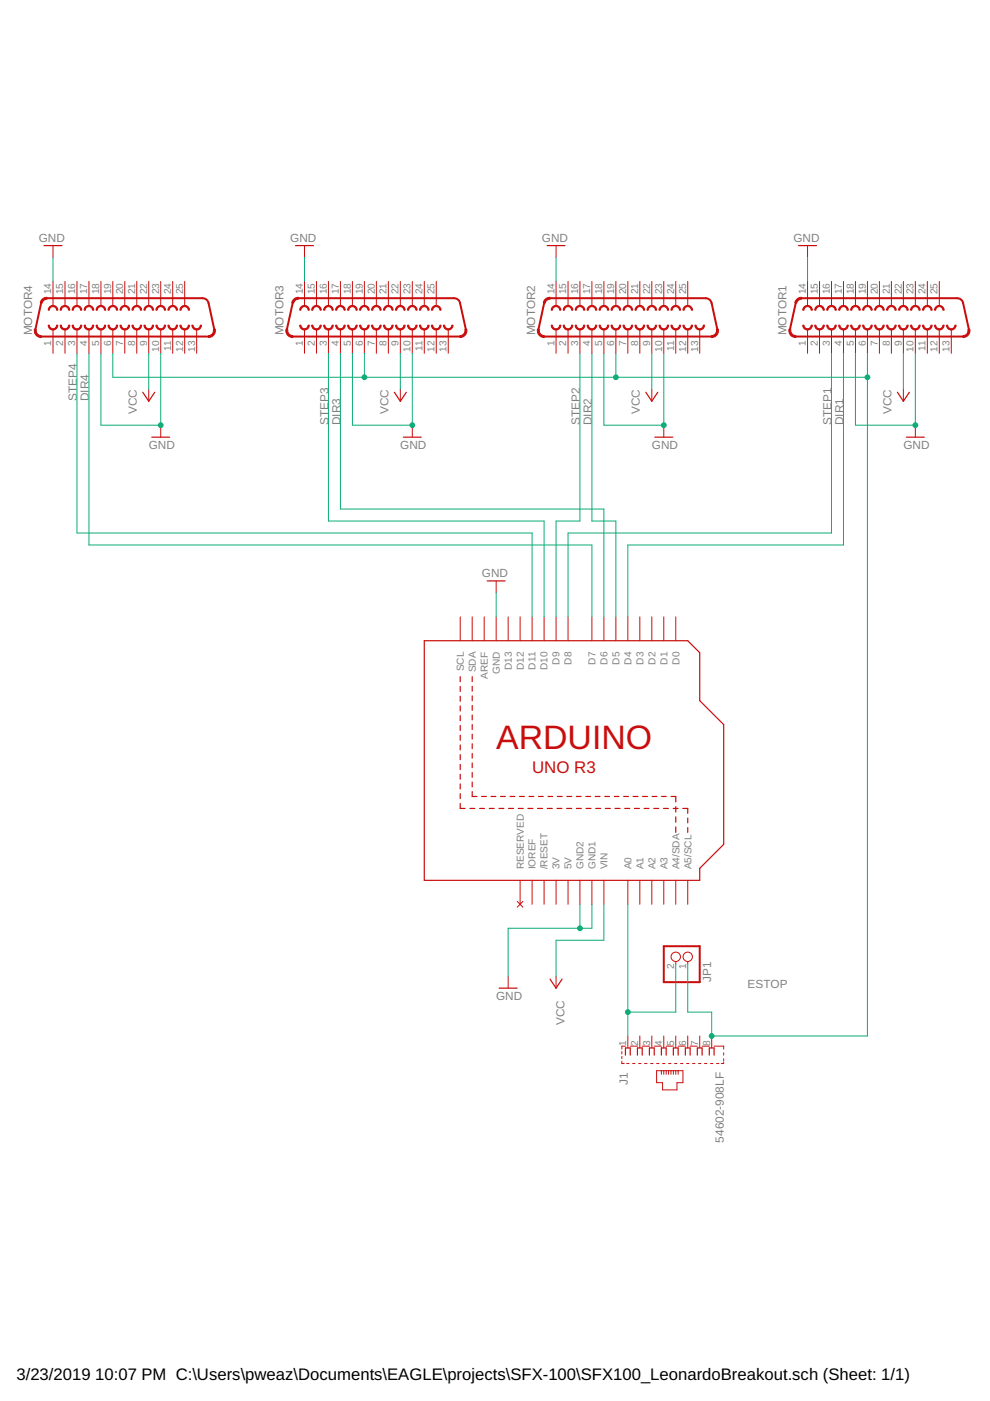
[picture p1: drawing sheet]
<svg xmlns="http://www.w3.org/2000/svg" width="210mm" height="297mm" viewBox="0 0 210 297" stroke-linecap="round" stroke-linejoin="round" font-family="sans-serif">
<g fill="none" stroke="#c90d0c" stroke-width=".25">
<path d="M9.3 52.1h3.8M62.7 52.1h3.8M116 52.1h3.8M169.3 52.1h3.8M30.3 83.2l1.2 1.9 1.3-1.9M32.2 92.7h3.8M83.6 83.2l1.3 1.9 1.2-1.9M85.5 92.7h3.8M136.9 83.2l1.3 1.9 1.3-1.9M138.8 92.7h3.8M190.3 83.2l1.2 1.9 1.3-1.9M192.2 92.7h3.8"/>
<path d="M90 135.8h55.8l2.6 2.6v10.1l5 5.1v25.4l-5 5.1v2.5h-58.4zM103.3 123.2h3.8M97.6 143.5v1M97.6 145.5v1.1M97.6 147.6v1.1M97.6 149.7v1M97.6 151.7v1.1M97.6 153.8v1.1M97.6 155.9v1.1M97.6 157.9v1.1M97.6 160v1.1M100.1 143.5v1"/>
<path d="M100.1 145.5v1M100.1 147.5v1.1M100.1 149.6v1M100.1 151.6v1M100.1 153.6v1.1M100.1 155.7v1M100.1 157.7v1M100.1 159.7v1M97.6 162.1v1.1M97.6 164.1v1.1M97.6 166.2v1.1M97.6 168.3v1"/>
<path d="M97.6 170.3v1.1h1M99.6 171.4h1.1M100.1 161.8v1M100.1 163.8v1M100.1 165.8v1M100.1 167.8v1.1h1M101.7 171.4h1M102.1 168.9h1M103.7 171.4h1.1M104.1 168.9h1M105.8 171.4h1M106.1 168.9h1"/>
<path d="M107.8 171.4h1.1M108.1 168.9h1.1M109.9 171.4h1M110.2 168.9h1M111.9 171.4h1.1M112.2 168.9h1M114 171.4h1M114.2 168.9h1M116 171.4h1.1M116.2 168.9h1M118.1 171.4h1M118.2 168.9h1"/>
<path d="M120.1 171.4h1.1M120.2 168.9h1M122.2 171.4h1.1M122.2 168.9h1M124.2 168.9h1M124.2 171.4h1.1M126.2 168.9h1M126.3 171.4h1.1M128.2 168.9h1M128.4 171.4h1M130.2 168.9h1M130.4 171.4h1.1"/>
<path d="M132.2 168.9h1M132.5 171.4h1M134.2 168.9h1.1M134.5 171.4h1.1M136.2 168.9h1.1M136.6 171.4h1M138.3 168.9h1M138.6 171.4h1.1M140.3 168.9h1M140.7 171.4h1M142.3 168.9h1v1.1M142.7 171.4h1.1"/>
<path d="M143.3 171v1.2M143.3 173.2v1.1M143.3 175.3v1.2M144.8 171.4h1v1M145.8 173.4v1.1M145.8 175.5v1M105.8 209.5h3.8M116.6 207.6l1.3 1.9 1.3-1.9M132.6 223.7v-1.5h1v1.5M135.1 223.7v-1.5h1.1v1.5M137.7 223.7v-1.5h1v1.5M140.2 223.7v-1.5h1v1.5"/>
<path d="M142.8 223.7v-1.5h1v1.5M145.3 223.7v-1.5h1v1.5M147.8 223.7v-1.5h1.1v1.5M150.4 223.7v-1.5h1v1.5"/>
</g>
<g fill="none" stroke="#c90d0c" stroke-width=".21">
<path d="M11.2 52.1v2.5M11.2 59.7v5M13.8 59.7v5M16.3 59.7v5M18.9 59.7v5M21.4 59.7v5M23.9 59.7v5M26.5 59.7v5M29 59.7v5M31.5 59.7v5M34.1 59.7v5M36.6 59.7v5"/>
<path d="M39.2 59.7v5M64.6 52.1v2.5M64.6 59.7v5M67.1 59.7v5M69.6 59.7v5M72.2 59.7v5M74.7 59.7v5M77.3 59.7v5M79.8 59.7v5M82.3 59.7v5M84.9 59.7v5M87.4 59.7v5"/>
<path d="M90 59.7v5M92.5 59.7v5M117.9 52.1v2.5M117.9 59.7v5M120.4 59.7v5M123 59.7v5M125.5 59.7v5M128 59.7v5M130.6 59.7v5M133.1 59.7v5M135.7 59.7v5M138.2 59.7v5"/>
<path d="M140.7 59.7v5M143.3 59.7v5M145.8 59.7v5M171.2 52.1v2.5M171.2 59.7v5M173.8 59.7v5M176.3 59.7v5M178.8 59.7v5M181.4 59.7v5M183.9 59.7v5M186.5 59.7v5M189 59.7v5"/>
<path d="M191.5 59.7v5M194.1 59.7v5M196.6 59.7v5M199.2 59.7v5M11.2 69.8v5.1M13.8 69.8v5.1M16.3 69.8v5.1M18.9 69.8v5.1M21.4 69.8v5.1M23.9 69.8v5.1M26.5 69.8v5.1M29 69.8v5.1"/>
<path d="M31.5 69.8v5.1M34.1 69.8v5.1M36.6 69.8v5.1M39.2 69.8v5.1M41.7 69.8v5.1M64.6 69.8v5.1M67.1 69.8v5.1M69.6 69.8v5.1M72.2 69.8v5.1M74.7 69.8v5.1M77.3 69.8v5.1M79.8 69.8v5.1"/>
<path d="M82.3 69.8v5.1M84.9 69.8v5.1M87.4 69.8v5.1M90 69.8v5.1M92.5 69.8v5.1M95 69.8v5.1M117.9 69.8v5.1M120.4 69.8v5.1M123 69.8v5.1M125.5 69.8v5.1M128 69.8v5.1M130.6 69.8v5.1"/>
<path d="M133.1 69.8v5.1M135.7 69.8v5.1M138.2 69.8v5.1M140.7 69.8v5.1M143.3 69.8v5.1M145.8 69.8v5.1M148.4 69.8v5.1M171.2 69.8v5.1M173.8 69.8v5.1M176.3 69.8v5.1M178.8 69.8v5.1M181.4 69.8v5.1"/>
<path d="M183.9 69.8v5.1M186.5 69.8v5.1M189 69.8v5.1M191.5 69.8v5.1M194.1 69.8v5.1M196.6 69.8v5.1M199.2 69.8v5.1M201.7 69.8v5.1M31.5 82.5v2.6M34.1 90.1v2.6M84.9 82.5v2.6M87.4 90.1v2.6"/>
<path d="M138.2 82.5v2.6M140.7 90.1v2.6M191.5 82.5v2.6M194.1 90.1v2.6M97.6 130.8v5M100.1 130.8v5M102.7 130.8v5M105.2 123.2v2.5M105.2 130.8v5M107.7 130.8v5M110.3 130.8v5M112.8 130.8v5"/>
<path d="M115.4 130.8v5M117.9 130.8v5M120.4 130.8v5M125.5 130.8v5M128 130.8v5M130.6 130.8v5M133.1 130.8v5M135.7 130.8v5M138.2 130.8v5M140.7 130.8v5M143.3 130.8v5M109.7 191.1l1.2 1.2"/>
<path d="M110.3 186.6v5.1M110.9 191.1l-1.2 1.2M112.8 186.6v5.1M115.4 186.6v5.1M117.9 186.6v5.1M120.4 186.6v5.1M123 186.6v5.1M125.5 186.6v5.1M128 186.6v5.1M133.1 186.6v5.1M135.7 186.6v5.1M138.2 186.6v5.1"/>
<path d="M140.7 186.6v5.1M143.3 186.6v5.1M145.8 186.6v5.1M107.7 207v2.5M117.9 207v2.5M133.1 219.6v2.6M135.7 219.6v2.6M138.2 219.6v2.6M140.7 219.6v2.6M143.3 203.9v.5M143.3 219.6v2.6M145.8 203.9v.5"/>
<path d="M145.8 219.6v2.6M148.4 219.6v2.6M150.9 219.6v2.6M131.8 225v.5h.6M131.8 222.9v.6M131.8 224v.5M132.6 221.8h-.8v.6M132.9 225.5h.5M133.6 221.8h1.5M134.1 225.5h.5M135.4 225.5h.5M136.2 221.8h1.5"/>
<path d="M136.7 225.5h.5M137.9 225.5h.6M138.7 221.8h1.5M139.2 225.5h.5M139.2 227h5.6v2.6h-1.3v1.5h-3v-1.5h-1.3zM140.2 227v.8M140.5 225.5h.5M140.7 227v.8M141.2 221.8h1.6M141.2 227v.8M141.8 225.5h.5M141.8 227v.8"/>
<path d="M142.3 227v.8M142.8 227v.8M143 225.5h.5M143.3 227v.8M143.8 221.8h1.5M143.8 227v.8M144.3 225.5h.5M145.6 225.5h.5M146.3 221.8h1.5M146.8 225.5h.5M148.1 225.5h.5M148.9 221.8h1.5"/>
<path d="M149.4 225.5h.5M150.6 225.5h.6M151.4 221.8h2v.6M151.9 225.5h.5M153.4 223.2v.5M153.4 224.5v.5M153.4 225.2v.3h-.5"/>
<circle cx="143.3" cy="202.9" r=".99"/>
<circle cx="145.8" cy="202.9" r=".99"/>
</g>
<g fill="#c90d0c" stroke="#c90d0c" stroke-width=".21">
<path d="M170.2 68.9h.3a.76 .76 0 0 0 .7 .8 .76 .76 0 0 0 .8-.8h.2a1.02 1.02 0 0 1-1 1.1 1.02 1.02 0 0 1-1-1.1z" fill-rule="evenodd"/>
<path d="M170.4 65.1a1.02 1.02 0 0 1 1.2-.3 1.02 1.02 0 0 1 .6 1h-.2a.76 .76 0 0 0-.8-.8 .76 .76 0 0 0-.7 .8h-.3z" fill-rule="evenodd"/>
<path d="M172.7 68.9h.3a.76 .76 0 0 0 .8 .8 .76 .76 0 0 0 .7-.8h.3a1.02 1.02 0 0 1-1 1.1 1.02 1.02 0 0 1-1.1-1.1z" fill-rule="evenodd"/>
<path d="M173 65.1a1.02 1.02 0 0 1 1.1-.3 1.02 1.02 0 0 1 .7 1h-.3a.76 .76 0 0 0-.7-.8 .76 .76 0 0 0-.8 .8h-.3z" fill-rule="evenodd"/>
<path d="M175.3 68.9h.2a.76 .76 0 0 0 .8 .8 .76 .76 0 0 0 .8-.8h.2a1.02 1.02 0 0 1-1 1.1 1.02 1.02 0 0 1-1-1.1z" fill-rule="evenodd"/>
<path d="M175.5 65.1a1.02 1.02 0 0 1 1.1-.3 1.02 1.02 0 0 1 .7 1h-.2a.76 .76 0 0 0-.8-.8 .76 .76 0 0 0-.8 .8h-.2z" fill-rule="evenodd"/>
<path d="M177.8 68.9h.3a.76 .76 0 0 0 .7 .8 .76 .76 0 0 0 .8-.8h.3a1.02 1.02 0 0 1-1.1 1.1 1.02 1.02 0 0 1-1-1.1z" fill-rule="evenodd"/>
<path d="M178.1 65.1a1.02 1.02 0 0 1 1.1-.3 1.02 1.02 0 0 1 .7 1h-.3a.76 .76 0 0 0-.8-.8 .76 .76 0 0 0-.7 .8h-.3z" fill-rule="evenodd"/>
<path d="M180.4 68.9h.2a.76 .76 0 0 0 .8 .8 .76 .76 0 0 0 .7-.8h.3a1.02 1.02 0 0 1-1 1.1 1.02 1.02 0 0 1-1-1.1z" fill-rule="evenodd"/>
<path d="M180.6 65.1a1.02 1.02 0 0 1 1.1-.3 1.02 1.02 0 0 1 .7 1h-.3a.76 .76 0 0 0-.7-.8 .76 .76 0 0 0-.8 .8h-.2z" fill-rule="evenodd"/>
<path d="M182.9 68.9h.3a.76 .76 0 0 0 .7 .8 .76 .76 0 0 0 .8-.8h.2a1.02 1.02 0 0 1-1 1.1 1.02 1.02 0 0 1-1-1.1z" fill-rule="evenodd"/>
<path d="M183.1 65.1a1.02 1.02 0 0 1 1.2-.3 1.02 1.02 0 0 1 .6 1h-.2a.76 .76 0 0 0-.8-.8 .76 .76 0 0 0-.7 .8h-.3z" fill-rule="evenodd"/>
<path d="M185.4 68.9h.3a.76 .76 0 0 0 .8 .8 .76 .76 0 0 0 .7-.8h.3a1.02 1.02 0 0 1-1 1.1 1.02 1.02 0 0 1-1.1-1.1z" fill-rule="evenodd"/>
<path d="M185.7 65.1a1.02 1.02 0 0 1 1.1-.3 1.02 1.02 0 0 1 .7 1h-.3a.76 .76 0 0 0-.7-.8 .76 .76 0 0 0-.8 .8h-.3z" fill-rule="evenodd"/>
<path d="M188 68.9h.2a.76 .76 0 0 0 .8 .8 .76 .76 0 0 0 .8-.8h.2a1.02 1.02 0 0 1-1 1.1 1.02 1.02 0 0 1-1-1.1z" fill-rule="evenodd"/>
<path d="M188.2 65.1a1.02 1.02 0 0 1 1.1-.3 1.02 1.02 0 0 1 .7 1h-.2a.76 .76 0 0 0-.8-.8 .76 .76 0 0 0-.8 .8h-.2z" fill-rule="evenodd"/>
<path d="M190.5 68.9h.3a.76 .76 0 0 0 .7 .8 .76 .76 0 0 0 .8-.8h.3a1.02 1.02 0 0 1-1.1 1.1 1.02 1.02 0 0 1-1-1.1z" fill-rule="evenodd"/>
<path d="M190.8 65.1a1.02 1.02 0 0 1 1.1-.3 1.02 1.02 0 0 1 .7 1h-.3a.76 .76 0 0 0-.8-.8 .76 .76 0 0 0-.7 .8h-.3z" fill-rule="evenodd"/>
<path d="M193.1 68.9h.2a.76 .76 0 0 0 .8 .8 .76 .76 0 0 0 .7-.8h.3a1.02 1.02 0 0 1-1 1.1 1.02 1.02 0 0 1-1-1.1z" fill-rule="evenodd"/>
<path d="M193.3 65.1a1.02 1.02 0 0 1 1.1-.3 1.02 1.02 0 0 1 .7 1h-.3a.76 .76 0 0 0-.7-.8 .76 .76 0 0 0-.8 .8h-.2z" fill-rule="evenodd"/>
<path d="M195.6 68.9h.3a.76 .76 0 0 0 .7 .8 .76 .76 0 0 0 .8-.8h.2a1.02 1.02 0 0 1-1 1.1 1.02 1.02 0 0 1-1-1.1z" fill-rule="evenodd"/>
<path d="M195.8 65.1a1.02 1.02 0 0 1 1.2-.3 1.02 1.02 0 0 1 .6 1h-.2a.76 .76 0 0 0-.8-.8 .76 .76 0 0 0-.7 .8h-.3z" fill-rule="evenodd"/>
<path d="M198.1 68.9h.3a.76 .76 0 0 0 .8 .8 .76 .76 0 0 0 .7-.8h.3a1.02 1.02 0 0 1-1 1.1 1.02 1.02 0 0 1-1.1-1.1z" fill-rule="evenodd"/>
<path d="M198.4 65.1a1.02 1.02 0 0 1 1.1-.3 1.02 1.02 0 0 1 .7 1h-.3a.76 .76 0 0 0-.7-.8 .76 .76 0 0 0-.8 .8h-.3z" fill-rule="evenodd"/>
<path d="M200.7 68.9h.2a.76 .76 0 0 0 .8 .8 .76 .76 0 0 0 .8-.8h.2a1.02 1.02 0 0 1-1 1.1 1.02 1.02 0 0 1-1-1.1z" fill-rule="evenodd"/>
<path d="M167.3 69.8l.4 .1v.5l.3 .5 .7 .3v.4a1.45 1.45 0 0 1-1.4-1.8z" fill-rule="evenodd"/>
<path d="M168.9 63.5l.9-.5h.1v.4a1.04 1.04 0 0 0-1 .9l-.4-.1z" fill-rule="evenodd"/>
<path d="M205.2 69.9l.4-.1a1.46 1.46 0 0 1-1.4 1.8v-.4l.5-.2 .4-.3z" fill-rule="evenodd"/>
<path d="M116.9 68.9h.2a.76 .76 0 0 0 .8 .8 .76 .76 0 0 0 .8-.8h.2a1.02 1.02 0 0 1-1 1.1 1.02 1.02 0 0 1-1-1.1z" fill-rule="evenodd"/>
<path d="M117.1 65.1a1.02 1.02 0 0 1 1.1-.3 1.02 1.02 0 0 1 .7 1h-.2a.76 .76 0 0 0-.8-.8 .76 .76 0 0 0-.8 .8h-.2z" fill-rule="evenodd"/>
<path d="M119.4 68.9h.3a.76 .76 0 0 0 .7 .8 .76 .76 0 0 0 .8-.8h.3a1.02 1.02 0 0 1-1.1 1.1 1.02 1.02 0 0 1-1-1.1z" fill-rule="evenodd"/>
<path d="M119.7 65.1a1.02 1.02 0 0 1 1.1-.3 1.02 1.02 0 0 1 .7 1h-.3a.76 .76 0 0 0-.8-.8 .76 .76 0 0 0-.7 .8h-.3z" fill-rule="evenodd"/>
<path d="M122 68.9h.2a.76 .76 0 0 0 .8 .8 .76 .76 0 0 0 .7-.8h.3a1.01 1.01 0 0 1-1 1.1 1.01 1.01 0 0 1-1-1.1z" fill-rule="evenodd"/>
<path d="M122.2 65.1a1.01 1.01 0 0 1 1.1-.3 1.01 1.01 0 0 1 .7 1h-.3a.76 .76 0 0 0-.7-.8 .76 .76 0 0 0-.8 .8h-.2z" fill-rule="evenodd"/>
<path d="M124.5 68.9h.2a.76 .76 0 0 0 .8 .8 .76 .76 0 0 0 .8-.8h.2a1.02 1.02 0 0 1-1 1.1 1.02 1.02 0 0 1-1-1.1z" fill-rule="evenodd"/>
<path d="M124.7 65.1a1.01 1.01 0 0 1 1.2-.3 1.01 1.01 0 0 1 .6 1h-.2a.76 .76 0 0 0-.8-.8 .76 .76 0 0 0-.8 .8h-.2z" fill-rule="evenodd"/>
<path d="M127 68.9h.3a.76 .76 0 0 0 .7 .8 .76 .76 0 0 0 .8-.8h.3a1.02 1.02 0 0 1-1.1 1.1 1.02 1.02 0 0 1-1-1.1z" fill-rule="evenodd"/>
<path d="M127.3 65.1a1.01 1.01 0 0 1 1.1-.3 1.01 1.01 0 0 1 .7 1h-.3a.76 .76 0 0 0-.8-.8 .76 .76 0 0 0-.7 .8h-.3z" fill-rule="evenodd"/>
<path d="M129.6 68.9h.2a.76 .76 0 0 0 .8 .8 .76 .76 0 0 0 .7-.8h.3a1.02 1.02 0 0 1-1 1.1 1.02 1.02 0 0 1-1-1.1z" fill-rule="evenodd"/>
<path d="M129.8 65.1a1.01 1.01 0 0 1 1.1-.3 1.01 1.01 0 0 1 .7 1h-.3a.76 .76 0 0 0-.7-.8 .76 .76 0 0 0-.8 .8h-.2z" fill-rule="evenodd"/>
<path d="M132.1 68.9h.3a.76 .76 0 0 0 .7 .8 .76 .76 0 0 0 .8-.8h.2a1.02 1.02 0 0 1-1 1.1 1.02 1.02 0 0 1-1-1.1z" fill-rule="evenodd"/>
<path d="M132.4 65.1a1.01 1.01 0 0 1 1.1-.3 1.01 1.01 0 0 1 .6 1h-.2a.76 .76 0 0 0-.8-.8 .76 .76 0 0 0-.7 .8h-.3z" fill-rule="evenodd"/>
<path d="M134.6 68.9h.3a.76 .76 0 0 0 .8 .8 .76 .76 0 0 0 .7-.8h.3a1.02 1.02 0 0 1-1 1.1 1.02 1.02 0 0 1-1.1-1.1z" fill-rule="evenodd"/>
<path d="M134.9 65.1a1.01 1.01 0 0 1 1.1-.3 1.01 1.01 0 0 1 .7 1h-.3a.76 .76 0 0 0-.7-.8 .76 .76 0 0 0-.8 .8h-.3z" fill-rule="evenodd"/>
<path d="M137.2 68.9h.2a.76 .76 0 0 0 .8 .8 .76 .76 0 0 0 .8-.8h.2a1.02 1.02 0 0 1-1 1.1 1.02 1.02 0 0 1-1-1.1z" fill-rule="evenodd"/>
<path d="M137.4 65.1a1.01 1.01 0 0 1 1.2-.3 1.01 1.01 0 0 1 .6 1h-.2a.76 .76 0 0 0-.8-.8 .76 .76 0 0 0-.8 .8h-.2z" fill-rule="evenodd"/>
<path d="M139.7 68.9h.3a.76 .76 0 0 0 .7 .8 .76 .76 0 0 0 .8-.8h.3a1.02 1.02 0 0 1-1.1 1.1 1.02 1.02 0 0 1-1-1.1z" fill-rule="evenodd"/>
<path d="M140 65.1a1.01 1.01 0 0 1 1.1-.3 1.01 1.01 0 0 1 .7 1h-.3a.76 .76 0 0 0-.8-.8 .76 .76 0 0 0-.7 .8h-.3z" fill-rule="evenodd"/>
<path d="M142.3 68.9h.2a.76 .76 0 0 0 .8 .8 .76 .76 0 0 0 .7-.8h.3a1.02 1.02 0 0 1-1 1.1 1.02 1.02 0 0 1-1-1.1z" fill-rule="evenodd"/>
<path d="M142.5 65.1a1.01 1.01 0 0 1 1.1-.3 1.01 1.01 0 0 1 .7 1h-.3a.76 .76 0 0 0-.7-.8 .76 .76 0 0 0-.8 .8h-.2z" fill-rule="evenodd"/>
<path d="M144.8 68.9h.3a.76 .76 0 0 0 .7 .8 .76 .76 0 0 0 .8-.8h.2a1.02 1.02 0 0 1-1 1.1 1.02 1.02 0 0 1-1-1.1z" fill-rule="evenodd"/>
<path d="M145.1 65.1a1.01 1.01 0 0 1 1.1-.3 1.01 1.01 0 0 1 .6 1h-.2a.76 .76 0 0 0-.8-.8 .76 .76 0 0 0-.7 .8h-.3z" fill-rule="evenodd"/>
<path d="M147.3 68.9h.3a.76 .76 0 0 0 .8 .8 .76 .76 0 0 0 .7-.8h.3a1.02 1.02 0 0 1-1 1.1 1.02 1.02 0 0 1-1.1-1.1z" fill-rule="evenodd"/>
<path d="M114 69.8l.4 .1v.5l.3 .5 .7 .3v.4a1.47 1.47 0 0 1-1.4-1.8z" fill-rule="evenodd"/>
<path d="M115.6 63.5l.5-.4 .5-.1v.4l-.5 .2-.5 .7-.4-.1z" fill-rule="evenodd"/>
<path d="M151.9 69.9l.4-.1a1.46 1.46 0 0 1-1.4 1.8v-.4l.5-.2 .4-.3z" fill-rule="evenodd"/>
<path d="M63.5 68.9h.3a.76 .76 0 0 0 .8 .8 .76 .76 0 0 0 .7-.8h.3a1.02 1.02 0 0 1-1 1.1 1.02 1.02 0 0 1-1.1-1.1z" fill-rule="evenodd"/>
<path d="M63.8 65.1a1.02 1.02 0 0 1 1.1-.3 1.02 1.02 0 0 1 .7 1h-.3a.76 .76 0 0 0-.7-.8 .76 .76 0 0 0-.8 .8h-.3z" fill-rule="evenodd"/>
<path d="M66.1 68.9h.2a.76 .76 0 0 0 .8 .8 .76 .76 0 0 0 .8-.8h.2a1.02 1.02 0 0 1-1 1.1 1.02 1.02 0 0 1-1-1.1z" fill-rule="evenodd"/>
<path d="M66.3 65.1a1.02 1.02 0 0 1 1.1-.3 1.02 1.02 0 0 1 .7 1h-.2a.76 .76 0 0 0-.8-.8 .76 .76 0 0 0-.8 .8h-.2z" fill-rule="evenodd"/>
<path d="M68.6 68.9h.3a.76 .76 0 0 0 .7 .8 .76 .76 0 0 0 .8-.8h.3a1.02 1.02 0 0 1-1.1 1.1 1.02 1.02 0 0 1-1-1.1z" fill-rule="evenodd"/>
<path d="M68.9 65.1a1.02 1.02 0 0 1 1.1-.3 1.02 1.02 0 0 1 .7 1h-.3a.76 .76 0 0 0-.8-.8 .76 .76 0 0 0-.7 .8h-.3z" fill-rule="evenodd"/>
<path d="M71.2 68.9h.2a.76 .76 0 0 0 .8 .8 .76 .76 0 0 0 .7-.8h.3a1.02 1.02 0 0 1-1 1.1 1.02 1.02 0 0 1-1-1.1z" fill-rule="evenodd"/>
<path d="M71.4 65.1a1.02 1.02 0 0 1 1.1-.3 1.02 1.02 0 0 1 .7 1h-.3a.76 .76 0 0 0-.7-.8 .76 .76 0 0 0-.8 .8h-.2z" fill-rule="evenodd"/>
<path d="M73.7 68.9h.3a.76 .76 0 0 0 .7 .8 .76 .76 0 0 0 .8-.8h.2a1.02 1.02 0 0 1-1 1.1 1.02 1.02 0 0 1-1-1.1z" fill-rule="evenodd"/>
<path d="M73.9 65.1a1.02 1.02 0 0 1 1.2-.3 1.02 1.02 0 0 1 .6 1h-.2a.76 .76 0 0 0-.8-.8 .76 .76 0 0 0-.7 .8h-.3z" fill-rule="evenodd"/>
<path d="M76.2 68.9h.3a.76 .76 0 0 0 .8 .8 .76 .76 0 0 0 .7-.8h.3a1.02 1.02 0 0 1-1 1.1 1.02 1.02 0 0 1-1.1-1.1z" fill-rule="evenodd"/>
<path d="M76.5 65.1a1.02 1.02 0 0 1 1.1-.3 1.02 1.02 0 0 1 .7 1h-.3a.76 .76 0 0 0-.7-.8 .76 .76 0 0 0-.8 .8h-.3z" fill-rule="evenodd"/>
<path d="M78.8 68.9h.2a.76 .76 0 0 0 .8 .8 .76 .76 0 0 0 .8-.8h.2a1.02 1.02 0 0 1-1 1.1 1.02 1.02 0 0 1-1-1.1z" fill-rule="evenodd"/>
<path d="M79 65.1a1.02 1.02 0 0 1 1.1-.3 1.02 1.02 0 0 1 .7 1h-.2a.76 .76 0 0 0-.8-.8 .76 .76 0 0 0-.8 .8h-.2z" fill-rule="evenodd"/>
<path d="M81.3 68.9h.3a.76 .76 0 0 0 .7 .8 .76 .76 0 0 0 .8-.8h.3a1.02 1.02 0 0 1-1.1 1.1 1.02 1.02 0 0 1-1-1.1z" fill-rule="evenodd"/>
<path d="M81.6 65.1a1.02 1.02 0 0 1 1.1-.3 1.02 1.02 0 0 1 .7 1h-.3a.76 .76 0 0 0-.8-.8 .76 .76 0 0 0-.7 .8h-.3z" fill-rule="evenodd"/>
<path d="M83.9 68.9h.2a.76 .76 0 0 0 .8 .8 .76 .76 0 0 0 .7-.8h.3a1.02 1.02 0 0 1-1 1.1 1.02 1.02 0 0 1-1-1.1z" fill-rule="evenodd"/>
<path d="M84.1 65.1a1.02 1.02 0 0 1 1.1-.3 1.02 1.02 0 0 1 .7 1h-.3a.76 .76 0 0 0-.7-.8 .76 .76 0 0 0-.8 .8h-.2z" fill-rule="evenodd"/>
<path d="M86.4 68.9h.3a.76 .76 0 0 0 .7 .8 .76 .76 0 0 0 .8-.8h.2a1.02 1.02 0 0 1-1 1.1 1.02 1.02 0 0 1-1-1.1z" fill-rule="evenodd"/>
<path d="M86.6 65.1a1.02 1.02 0 0 1 1.2-.3 1.02 1.02 0 0 1 .6 1h-.2a.76 .76 0 0 0-.8-.8 .76 .76 0 0 0-.7 .8h-.3z" fill-rule="evenodd"/>
<path d="M88.9 68.9h.3a.76 .76 0 0 0 .8 .8 .76 .76 0 0 0 .7-.8h.3a1.02 1.02 0 0 1-1 1.1 1.02 1.02 0 0 1-1.1-1.1z" fill-rule="evenodd"/>
<path d="M89.2 65.1a1.02 1.02 0 0 1 1.1-.3 1.02 1.02 0 0 1 .7 1h-.3a.76 .76 0 0 0-.7-.8 .76 .76 0 0 0-.8 .8h-.3z" fill-rule="evenodd"/>
<path d="M91.5 68.9h.2a.76 .76 0 0 0 .8 .8 .76 .76 0 0 0 .8-.8h.2a1.02 1.02 0 0 1-1 1.1 1.02 1.02 0 0 1-1-1.1z" fill-rule="evenodd"/>
<path d="M91.7 65.1a1.02 1.02 0 0 1 1.1-.3 1.02 1.02 0 0 1 .7 1h-.2a.76 .76 0 0 0-.8-.8 .76 .76 0 0 0-.8 .8h-.2z" fill-rule="evenodd"/>
<path d="M94 68.9h.3a.76 .76 0 0 0 .7 .8 .76 .76 0 0 0 .8-.8h.3a1.02 1.02 0 0 1-1.1 1.1 1.02 1.02 0 0 1-1-1.1z" fill-rule="evenodd"/>
<path d="M60.6 69.8l.4 .1v.5l.3 .5 .8 .3v.4a1.45 1.45 0 0 1-1.5-1.8z" fill-rule="evenodd"/>
<path d="M62.3 63.5l.8-.5h.2v.4a1.04 1.04 0 0 0-1 .9l-.5-.1z" fill-rule="evenodd"/>
<path d="M98.6 69.9l.4-.1a1.46 1.46 0 0 1-1.5 1.8v-.4l.5-.2 .4-.3z" fill-rule="evenodd"/>
<path d="M10.2 68.9h.3a.76 .76 0 0 0 .7 .8 .76 .76 0 0 0 .8-.8h.3a1.02 1.02 0 0 1-1.1 1.1 1.02 1.02 0 0 1-1-1.1z" fill-rule="evenodd"/>
<path d="M10.5 65.1a1.02 1.02 0 0 1 1.1-.3 1.02 1.02 0 0 1 .7 1h-.3a.76 .76 0 0 0-.8-.8 .76 .76 0 0 0-.7 .8h-.3z" fill-rule="evenodd"/>
<path d="M12.8 68.9h.2a.76 .76 0 0 0 .8 .8 .76 .76 0 0 0 .7-.8h.3a1.02 1.02 0 0 1-1 1.1 1.02 1.02 0 0 1-1-1.1z" fill-rule="evenodd"/>
<path d="M13 65.1a1.02 1.02 0 0 1 1.1-.3 1.02 1.02 0 0 1 .7 1h-.3a.76 .76 0 0 0-.7-.8 .76 .76 0 0 0-.8 .8h-.2z" fill-rule="evenodd"/>
<path d="M15.3 68.9h.3a.76 .76 0 0 0 .7 .8 .76 .76 0 0 0 .8-.8h.2a1.02 1.02 0 0 1-1 1.1 1.02 1.02 0 0 1-1-1.1z" fill-rule="evenodd"/>
<path d="M15.5 65.1a1.02 1.02 0 0 1 1.2-.3 1.02 1.02 0 0 1 .6 1h-.2a.76 .76 0 0 0-.8-.8 .76 .76 0 0 0-.7 .8h-.3z" fill-rule="evenodd"/>
<path d="M17.8 68.9h.3a.76 .76 0 0 0 .8 .8 .76 .76 0 0 0 .7-.8h.3a1.02 1.02 0 0 1-1 1.1 1.02 1.02 0 0 1-1.1-1.1z" fill-rule="evenodd"/>
<path d="M18.1 65.1a1.02 1.02 0 0 1 1.1-.3 1.02 1.02 0 0 1 .7 1h-.3a.76 .76 0 0 0-.7-.8 .76 .76 0 0 0-.8 .8h-.3z" fill-rule="evenodd"/>
<path d="M20.4 68.9h.2a.76 .76 0 0 0 .8 .8 .76 .76 0 0 0 .8-.8h.2a1.01 1.01 0 0 1-1 1.1 1.01 1.01 0 0 1-1-1.1z" fill-rule="evenodd"/>
<path d="M20.6 65.1a1.01 1.01 0 0 1 1.1-.3 1.01 1.01 0 0 1 .7 1h-.2a.76 .76 0 0 0-.8-.8 .76 .76 0 0 0-.8 .8h-.2z" fill-rule="evenodd"/>
<path d="M22.9 68.9h.3a.76 .76 0 0 0 .7 .8 .76 .76 0 0 0 .8-.8h.2a1.02 1.02 0 0 1-1 1.1 1.02 1.02 0 0 1-1-1.1z" fill-rule="evenodd"/>
<path d="M23.2 65.1a1.01 1.01 0 0 1 1.1-.3 1.01 1.01 0 0 1 .6 1h-.2a.76 .76 0 0 0-.8-.8 .76 .76 0 0 0-.7 .8h-.3z" fill-rule="evenodd"/>
<path d="M25.4 68.9h.3a.76 .76 0 0 0 .8 .8 .76 .76 0 0 0 .7-.8h.3a1.02 1.02 0 0 1-1 1.1 1.02 1.02 0 0 1-1.1-1.1z" fill-rule="evenodd"/>
<path d="M25.7 65.1a1.01 1.01 0 0 1 1.1-.3 1.01 1.01 0 0 1 .7 1h-.3a.76 .76 0 0 0-.7-.8 .76 .76 0 0 0-.8 .8h-.3z" fill-rule="evenodd"/>
<path d="M28 68.9h.2a.76 .76 0 0 0 .8 .8 .76 .76 0 0 0 .8-.8h.2a1.02 1.02 0 0 1-1 1.1 1.02 1.02 0 0 1-1-1.1z" fill-rule="evenodd"/>
<path d="M28.2 65.1a1.01 1.01 0 0 1 1.2-.3 1.01 1.01 0 0 1 .6 1h-.2a.76 .76 0 0 0-.8-.8 .76 .76 0 0 0-.8 .8h-.2z" fill-rule="evenodd"/>
<path d="M30.5 68.9h.3a.76 .76 0 0 0 .7 .8 .76 .76 0 0 0 .8-.8h.3a1.02 1.02 0 0 1-1.1 1.1 1.02 1.02 0 0 1-1-1.1z" fill-rule="evenodd"/>
<path d="M30.8 65.1a1.01 1.01 0 0 1 1.1-.3 1.01 1.01 0 0 1 .7 1h-.3a.76 .76 0 0 0-.8-.8 .76 .76 0 0 0-.7 .8h-.3z" fill-rule="evenodd"/>
<path d="M33.1 68.9h.2a.76 .76 0 0 0 .8 .8 .76 .76 0 0 0 .7-.8h.3a1.02 1.02 0 0 1-1 1.1 1.02 1.02 0 0 1-1-1.1z" fill-rule="evenodd"/>
<path d="M33.3 65.1a1.01 1.01 0 0 1 1.1-.3 1.01 1.01 0 0 1 .7 1h-.3a.76 .76 0 0 0-.7-.8 .76 .76 0 0 0-.8 .8h-.2z" fill-rule="evenodd"/>
<path d="M35.6 68.9h.3a.76 .76 0 0 0 .7 .8 .76 .76 0 0 0 .8-.8h.2a1.02 1.02 0 0 1-1 1.1 1.02 1.02 0 0 1-1-1.1z" fill-rule="evenodd"/>
<path d="M35.9 65.1a1.01 1.01 0 0 1 1.1-.3 1.01 1.01 0 0 1 .6 1h-.2a.76 .76 0 0 0-.8-.8 .76 .76 0 0 0-.7 .8h-.3z" fill-rule="evenodd"/>
<path d="M38.1 68.9h.3a.76 .76 0 0 0 .8 .8 .76 .76 0 0 0 .7-.8h.3a1.02 1.02 0 0 1-1 1.1 1.02 1.02 0 0 1-1.1-1.1z" fill-rule="evenodd"/>
<path d="M38.4 65.1a1.01 1.01 0 0 1 1.1-.3 1.01 1.01 0 0 1 .7 1h-.3a.76 .76 0 0 0-.7-.8 .76 .76 0 0 0-.8 .8h-.3z" fill-rule="evenodd"/>
<path d="M40.7 68.9h.2a.76 .76 0 0 0 .8 .8 .76 .76 0 0 0 .8-.8h.2a1.02 1.02 0 0 1-1 1.1 1.02 1.02 0 0 1-1-1.1z" fill-rule="evenodd"/>
<path d="M7.3 69.8l.4 .1v.5l.3 .5 .7 .3v.4a1.47 1.47 0 0 1-1.4-1.8z" fill-rule="evenodd"/>
<path d="M8.9 63.5l.6-.4 .5-.1v.4l-.6 .2-.5 .7-.4-.1z" fill-rule="evenodd"/>
<path d="M45.2 69.9l.4-.1a1.46 1.46 0 0 1-1.4 1.8v-.4l.5-.2 .4-.3z" fill-rule="evenodd"/>
</g>
<g fill="none" stroke="#c90d0c" stroke-width=".42">
<path d="M8.7 64.2l-1.2 5.6M8.7 71.4h35.5M10 63.2l33.2 .1 .6 .2 .4 .7 1.2 5.6M62.1 64.2l-1.3 5.6M62.1 71.4h35.4M63.3 63.2l33.3 .1 .5 .2 .4 .5 1.3 5.8M115.4 64.2l-1.2 5.6M115.4 71.4h35.5M116.6 63.2l33.3 .1 .7 .4 .3 .5 1.2 5.6M168.7 64.2l-1.2 5.6M168.7 71.4h35.5M169.9 63.2l33.3 .1 .6 .2 .3 .5 1.3 5.8"/>
<path d="M140.7 200.6h7.7v7.6h-7.7z"/>
</g>
<g fill="none" stroke="#0dab76" stroke-width=".21">
<path d="M11.2 54.6v5.1M64.6 54.6v5.1M117.9 54.6v5.1M171.2 54.6v5.1M16.3 74.9v38.1h96.5v17.8M18.9 74.9v40.6h106.6v15.3M21.4 74.9v15.2h12.7v-15.2M23.9 74.9v5.1h160M31.5 74.9v7.6M69.6 74.9v35.6h45.8v20.3M72.2 74.9v33h55.8v22.9M74.7 74.9v15.2h12.7v-15.2"/>
<path d="M77.3 74.9v5.1M84.9 74.9v7.6M123 74.9v35.6h-5.1v20.3M125.5 74.9v35.6h5.1v20.3M128 74.9v15.2h12.7v-15.2M130.6 74.9v5.1M138.2 74.9v7.6M176.3 74.9v38.1h-55.9v17.8M178.8 74.9v40.6h-45.7v15.3M181.4 74.9v15.2h12.7v-15.2M183.9 74.9v144.7h-33v-5h-5.1v-10.2M191.5 74.9v7.6"/>
<path d="M105.2 125.7v5.1M123 191.7v5.1M125.5 191.7v5.1h-17.8v10.2M128 191.7v7.6h-10.1v7.7M133.1 191.7v27.9M143.3 204.4v10.2h-10.2"/>
</g>
<g fill="#0dab76" stroke="#0dab76" stroke-width=".21">
<circle cx="123" cy="196.8" r=".51"/>
<circle cx="34.1" cy="90.1" r=".51"/>
<circle cx="87.4" cy="90.1" r=".51"/>
<circle cx="140.7" cy="90.1" r=".51"/>
<circle cx="194.1" cy="90.1" r=".51"/>
<circle cx="133.1" cy="214.6" r=".51"/>
<circle cx="77.3" cy="80" r=".51"/>
<circle cx="130.6" cy="80" r=".51"/>
<circle cx="183.9" cy="80" r=".51"/>
<circle cx="150.9" cy="219.6" r=".51"/>
</g>
<text font-size="7.2" fill="#c90d0c" x="105.2" y="158.7">ARDUINO</text>
<text font-size="3.6" fill="#c90d0c" x="112.8" y="163.8">UNO R3</text>
<g font-size="3.5">
<text x="3.5" y="292.5">3/23/2019</text>
<text x="20.2" y="292.5">10:07 PM C:\Users\pweaz\Documents\EAGLE\projects\SFX-100\SFX100_LeonardoBreakout.sch (Sheet: 1/1)</text>
</g>
<g font-size="2.5" fill="#808080">
<text x="8.2" y="51.3">GND</text>
<text x="61.6" y="51.3">GND</text>
<text x="114.9" y="51.3">GND</text>
<text x="168.2" y="51.3">GND</text>
<text x="6.8" y="71.1" transform="rotate(-90 6.8 71.1)">MOTOR4</text>
<text x="60.1" y="71.1" transform="rotate(-90 60.1 71.1)">MOTOR3</text>
<text x="113.4" y="71.1" transform="rotate(-90 113.4 71.1)">MOTOR2</text>
<text x="166.8" y="71.1" transform="rotate(-90 166.8 71.1)">MOTOR1</text>
<text x="16.3" y="85.1" transform="rotate(-90 16.3 85.1)">STEP4</text>
<text x="18.8" y="85.1" transform="rotate(-90 18.8 85.1)">DIR4</text>
<text x="29" y="87.8" transform="rotate(-90 29 87.8)">VCC</text>
<text x="82.3" y="87.8" transform="rotate(-90 82.3 87.8)">VCC</text>
<text x="135.7" y="87.8" transform="rotate(-90 135.7 87.8)">VCC</text>
<text x="189" y="87.8" transform="rotate(-90 189 87.8)">VCC</text>
<text x="31.5" y="95.2">GND</text>
<text x="69.6" y="90.2" transform="rotate(-90 69.6 90.2)">STEP3</text>
<text x="72.2" y="90.2" transform="rotate(-90 72.2 90.2)">DIR3</text>
<text x="84.9" y="95.2">GND</text>
<text x="123" y="90.2" transform="rotate(-90 123 90.2)">STEP2</text>
<text x="125.5" y="90.2" transform="rotate(-90 125.5 90.2)">DIR2</text>
<text x="138.2" y="95.2">GND</text>
<text x="176.3" y="90.2" transform="rotate(-90 176.3 90.2)">STEP1</text>
<text x="178.8" y="90.2" transform="rotate(-90 178.8 90.2)">DIR1</text>
<text x="191.5" y="95.2">GND</text>
<text x="102.2" y="122.4">GND</text>
<text x="150.8" y="208.2" transform="rotate(-90 150.8 208.2)">JP1</text>
<text x="158.5" y="209.5">ESTOP</text>
<text x="105.2" y="212">GND</text>
<text x="119.7" y="217.3" transform="rotate(-90 119.7 217.3)">VCC</text>
<text x="133.1" y="230" transform="rotate(-90 133.1 230)">J1</text>
<text x="153.5" y="242.3" transform="rotate(-90 153.5 242.3)">54602-908LF</text>
</g>
<g font-size="2.1" fill="#808080">
<text x="10.9" y="62.4" transform="rotate(-90 10.9 62.4)">14</text>
<text x="13.4" y="62.4" transform="rotate(-90 13.4 62.4)">15</text>
<text x="16" y="62.4" transform="rotate(-90 16 62.4)">16</text>
<text x="18.5" y="62.4" transform="rotate(-90 18.5 62.4)">17</text>
<text x="21" y="62.4" transform="rotate(-90 21 62.4)">18</text>
<text x="23.6" y="62.4" transform="rotate(-90 23.6 62.4)">19</text>
<text x="26.1" y="62.4" transform="rotate(-90 26.1 62.4)">20</text>
<text x="28.7" y="62.4" transform="rotate(-90 28.7 62.4)">21</text>
<text x="31.2" y="62.4" transform="rotate(-90 31.2 62.4)">22</text>
<text x="33.7" y="62.4" transform="rotate(-90 33.7 62.4)">23</text>
<text x="36.3" y="62.4" transform="rotate(-90 36.3 62.4)">24</text>
<text x="38.8" y="62.4" transform="rotate(-90 38.8 62.4)">25</text>
<text x="64.2" y="62.4" transform="rotate(-90 64.2 62.4)">14</text>
<text x="66.7" y="62.4" transform="rotate(-90 66.7 62.4)">15</text>
<text x="69.3" y="62.4" transform="rotate(-90 69.3 62.4)">16</text>
<text x="71.8" y="62.4" transform="rotate(-90 71.8 62.4)">17</text>
<text x="74.4" y="62.4" transform="rotate(-90 74.4 62.4)">18</text>
<text x="76.9" y="62.4" transform="rotate(-90 76.9 62.4)">19</text>
<text x="79.4" y="62.4" transform="rotate(-90 79.4 62.4)">20</text>
<text x="82" y="62.4" transform="rotate(-90 82 62.4)">21</text>
<text x="84.5" y="62.4" transform="rotate(-90 84.5 62.4)">22</text>
<text x="87.1" y="62.4" transform="rotate(-90 87.1 62.4)">23</text>
<text x="89.6" y="62.4" transform="rotate(-90 89.6 62.4)">24</text>
<text x="92.1" y="62.4" transform="rotate(-90 92.1 62.4)">25</text>
<text x="117.5" y="62.4" transform="rotate(-90 117.5 62.4)">14</text>
<text x="120.1" y="62.4" transform="rotate(-90 120.1 62.4)">15</text>
<text x="122.6" y="62.4" transform="rotate(-90 122.6 62.4)">16</text>
<text x="125.2" y="62.4" transform="rotate(-90 125.2 62.4)">17</text>
<text x="127.7" y="62.4" transform="rotate(-90 127.7 62.4)">18</text>
<text x="130.2" y="62.4" transform="rotate(-90 130.2 62.4)">19</text>
<text x="132.8" y="62.4" transform="rotate(-90 132.8 62.4)">20</text>
<text x="135.3" y="62.4" transform="rotate(-90 135.3 62.4)">21</text>
<text x="137.8" y="62.4" transform="rotate(-90 137.8 62.4)">22</text>
<text x="140.4" y="62.4" transform="rotate(-90 140.4 62.4)">23</text>
<text x="142.9" y="62.4" transform="rotate(-90 142.9 62.4)">24</text>
<text x="145.5" y="62.4" transform="rotate(-90 145.5 62.4)">25</text>
<text x="170.9" y="62.4" transform="rotate(-90 170.9 62.4)">14</text>
<text x="173.4" y="62.4" transform="rotate(-90 173.4 62.4)">15</text>
<text x="175.9" y="62.4" transform="rotate(-90 175.9 62.4)">16</text>
<text x="178.5" y="62.4" transform="rotate(-90 178.5 62.4)">17</text>
<text x="181" y="62.4" transform="rotate(-90 181 62.4)">18</text>
<text x="183.6" y="62.4" transform="rotate(-90 183.6 62.4)">19</text>
<text x="186.1" y="62.4" transform="rotate(-90 186.1 62.4)">20</text>
<text x="188.6" y="62.4" transform="rotate(-90 188.6 62.4)">21</text>
<text x="191.2" y="62.4" transform="rotate(-90 191.2 62.4)">22</text>
<text x="193.7" y="62.4" transform="rotate(-90 193.7 62.4)">23</text>
<text x="196.3" y="62.4" transform="rotate(-90 196.3 62.4)">24</text>
<text x="198.8" y="62.4" transform="rotate(-90 198.8 62.4)">25</text>
<text x="10.9" y="73.4" transform="rotate(-90 10.9 73.4)">1</text>
<text x="13.4" y="73.4" transform="rotate(-90 13.4 73.4)">2</text>
<text x="16" y="73.4" transform="rotate(-90 16 73.4)">3</text>
<text x="18.5" y="73.4" transform="rotate(-90 18.5 73.4)">4</text>
<text x="21" y="73.4" transform="rotate(-90 21 73.4)">5</text>
<text x="23.6" y="73.4" transform="rotate(-90 23.6 73.4)">6</text>
<text x="26.1" y="73.4" transform="rotate(-90 26.1 73.4)">7</text>
<text x="28.7" y="73.4" transform="rotate(-90 28.7 73.4)">8</text>
<text x="31.2" y="73.4" transform="rotate(-90 31.2 73.4)">9</text>
<text x="33.7" y="74.5" transform="rotate(-90 33.7 74.5)">10</text>
<text x="36.3" y="74.4" transform="rotate(-90 36.3 74.4)">11</text>
<text x="38.8" y="74.5" transform="rotate(-90 38.8 74.5)">12</text>
<text x="41.3" y="74.5" transform="rotate(-90 41.3 74.5)">13</text>
<text x="64.2" y="73.4" transform="rotate(-90 64.2 73.4)">1</text>
<text x="66.7" y="73.4" transform="rotate(-90 66.7 73.4)">2</text>
<text x="69.3" y="73.4" transform="rotate(-90 69.3 73.4)">3</text>
<text x="71.8" y="73.4" transform="rotate(-90 71.8 73.4)">4</text>
<text x="74.4" y="73.4" transform="rotate(-90 74.4 73.4)">5</text>
<text x="76.9" y="73.4" transform="rotate(-90 76.9 73.4)">6</text>
<text x="79.4" y="73.4" transform="rotate(-90 79.4 73.4)">7</text>
<text x="82" y="73.4" transform="rotate(-90 82 73.4)">8</text>
<text x="84.5" y="73.4" transform="rotate(-90 84.5 73.4)">9</text>
<text x="87.1" y="74.5" transform="rotate(-90 87.1 74.5)">10</text>
<text x="89.6" y="74.4" transform="rotate(-90 89.6 74.4)">11</text>
<text x="92.1" y="74.5" transform="rotate(-90 92.1 74.5)">12</text>
<text x="94.7" y="74.5" transform="rotate(-90 94.7 74.5)">13</text>
<text x="117.5" y="73.4" transform="rotate(-90 117.5 73.4)">1</text>
<text x="120.1" y="73.4" transform="rotate(-90 120.1 73.4)">2</text>
<text x="122.6" y="73.4" transform="rotate(-90 122.6 73.4)">3</text>
<text x="125.2" y="73.4" transform="rotate(-90 125.2 73.4)">4</text>
<text x="127.7" y="73.4" transform="rotate(-90 127.7 73.4)">5</text>
<text x="130.2" y="73.4" transform="rotate(-90 130.2 73.4)">6</text>
<text x="132.8" y="73.4" transform="rotate(-90 132.8 73.4)">7</text>
<text x="135.3" y="73.4" transform="rotate(-90 135.3 73.4)">8</text>
<text x="137.8" y="73.4" transform="rotate(-90 137.8 73.4)">9</text>
<text x="140.4" y="74.5" transform="rotate(-90 140.4 74.5)">10</text>
<text x="142.9" y="74.4" transform="rotate(-90 142.9 74.4)">11</text>
<text x="145.5" y="74.5" transform="rotate(-90 145.5 74.5)">12</text>
<text x="148" y="74.5" transform="rotate(-90 148 74.5)">13</text>
<text x="170.9" y="73.4" transform="rotate(-90 170.9 73.4)">1</text>
<text x="173.4" y="73.4" transform="rotate(-90 173.4 73.4)">2</text>
<text x="175.9" y="73.4" transform="rotate(-90 175.9 73.4)">3</text>
<text x="178.5" y="73.4" transform="rotate(-90 178.5 73.4)">4</text>
<text x="181" y="73.4" transform="rotate(-90 181 73.4)">5</text>
<text x="183.6" y="73.4" transform="rotate(-90 183.6 73.4)">6</text>
<text x="186.1" y="73.4" transform="rotate(-90 186.1 73.4)">7</text>
<text x="188.6" y="73.4" transform="rotate(-90 188.6 73.4)">8</text>
<text x="191.2" y="73.4" transform="rotate(-90 191.2 73.4)">9</text>
<text x="193.7" y="74.5" transform="rotate(-90 193.7 74.5)">10</text>
<text x="196.3" y="74.4" transform="rotate(-90 196.3 74.4)">11</text>
<text x="198.8" y="74.5" transform="rotate(-90 198.8 74.5)">12</text>
<text x="201.3" y="74.5" transform="rotate(-90 201.3 74.5)">13</text>
<text x="98.3" y="142.3" transform="rotate(-90 98.3 142.3)">SCL</text>
<text x="100.9" y="142.6" transform="rotate(-90 100.9 142.6)">SDA</text>
<text x="103.4" y="143.9" transform="rotate(-90 103.4 143.9)">AREF</text>
<text x="106" y="143" transform="rotate(-90 106 143)">GND</text>
<text x="108.5" y="142.1" transform="rotate(-90 108.5 142.1)">D13</text>
<text x="111" y="142.1" transform="rotate(-90 111 142.1)">D12</text>
<text x="113.6" y="142" transform="rotate(-90 113.6 142)">D11</text>
<text x="116.1" y="142.1" transform="rotate(-90 116.1 142.1)">D10</text>
<text x="118.7" y="140.9" transform="rotate(-90 118.7 140.9)">D9</text>
<text x="121.2" y="140.9" transform="rotate(-90 121.2 140.9)">D8</text>
<text x="126.3" y="140.9" transform="rotate(-90 126.3 140.9)">D7</text>
<text x="128.8" y="140.9" transform="rotate(-90 128.8 140.9)">D6</text>
<text x="131.3" y="140.9" transform="rotate(-90 131.3 140.9)">D5</text>
<text x="133.9" y="140.9" transform="rotate(-90 133.9 140.9)">D4</text>
<text x="136.4" y="140.9" transform="rotate(-90 136.4 140.9)">D3</text>
<text x="139" y="140.9" transform="rotate(-90 139 140.9)">D2</text>
<text x="141.5" y="140.9" transform="rotate(-90 141.5 140.9)">D1</text>
<text x="144" y="140.9" transform="rotate(-90 144 140.9)">D0</text>
<text x="111" y="184.3" transform="rotate(-90 111 184.3)">RESERVED</text>
<text x="113.6" y="184.3" transform="rotate(-90 113.6 184.3)">IOREF</text>
<text x="116.1" y="184.3" transform="rotate(-90 116.1 184.3)">/RESET</text>
<text x="118.7" y="184.3" transform="rotate(-90 118.7 184.3)">3V</text>
<text x="121.2" y="184.3" transform="rotate(-90 121.2 184.3)">5V</text>
<text x="123.7" y="184.3" transform="rotate(-90 123.7 184.3)">GND2</text>
<text x="126.3" y="184.3" transform="rotate(-90 126.3 184.3)">GND1</text>
<text x="128.8" y="184.3" transform="rotate(-90 128.8 184.3)">VIN</text>
<text x="133.9" y="184.3" transform="rotate(-90 133.9 184.3)">A0</text>
<text x="136.4" y="184.3" transform="rotate(-90 136.4 184.3)">A1</text>
<text x="139" y="184.3" transform="rotate(-90 139 184.3)">A2</text>
<text x="141.5" y="184.3" transform="rotate(-90 141.5 184.3)">A3</text>
<text x="144" y="184.3" transform="rotate(-90 144 184.3)">A4/SDA</text>
<text x="146.6" y="184.3" transform="rotate(-90 146.6 184.3)">A5/SCL</text>
<text x="142.9" y="205.4" transform="rotate(-90 142.9 205.4)">2</text>
<text x="145.5" y="205.4" transform="rotate(-90 145.5 205.4)">1</text>
<text x="132.8" y="221.8" transform="rotate(-90 132.8 221.8)">1</text>
<text x="135.3" y="221.8" transform="rotate(-90 135.3 221.8)">2</text>
<text x="137.8" y="221.8" transform="rotate(-90 137.8 221.8)">3</text>
<text x="140.4" y="221.8" transform="rotate(-90 140.4 221.8)">4</text>
<text x="142.9" y="221.8" transform="rotate(-90 142.9 221.8)">5</text>
<text x="145.5" y="221.8" transform="rotate(-90 145.5 221.8)">6</text>
<text x="148" y="221.8" transform="rotate(-90 148 221.8)">7</text>
<text x="150.5" y="221.8" transform="rotate(-90 150.5 221.8)">8</text>
</g>
</svg>
